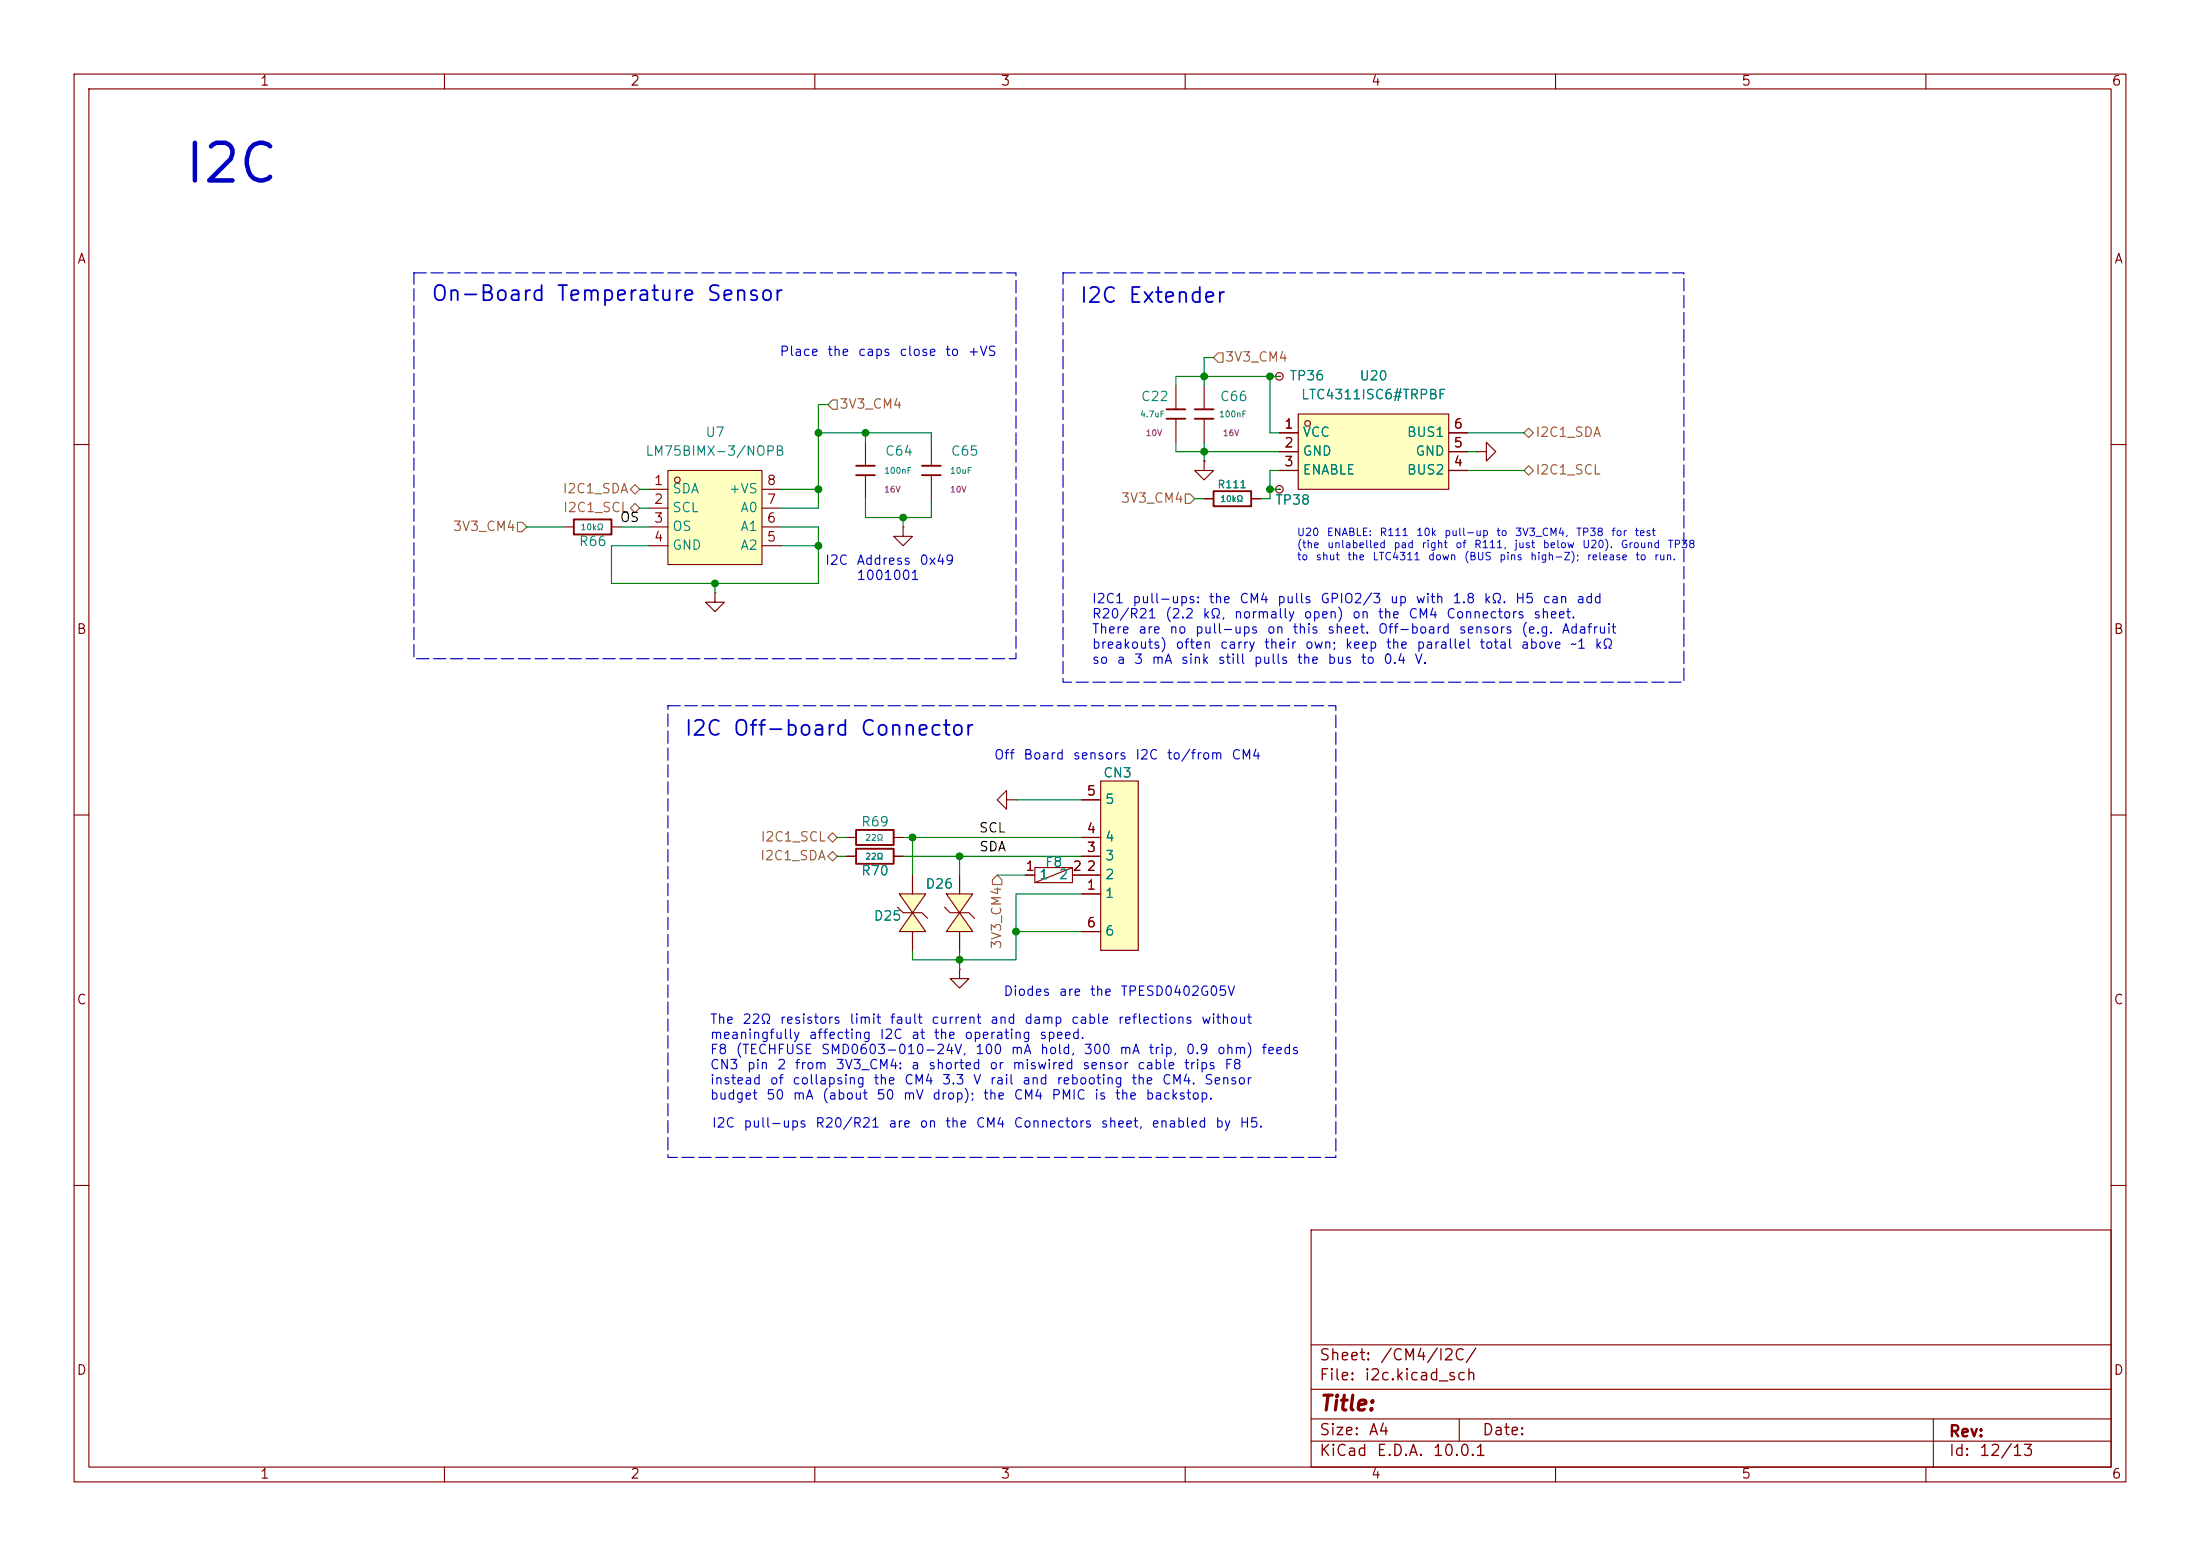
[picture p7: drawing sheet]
<svg xmlns="http://www.w3.org/2000/svg" width="297mm" height="210mm" viewBox="0 0 297 210" stroke-linecap="round" stroke-linejoin="round" font-family="sans-serif">
<g fill="none" stroke="#840000" stroke-width=".15">
<path d="M10 10h277v190h-277zM12 12h273v186h-273zM60 10v2M110 10v2M160 10v2M210 10v2M260 10v2M172.7 50.8h.1M10 60h2M285 60h2M10 110h2M285 110h2"/>
<path d="M10 160h2M177 166h108v32h-108zM285 160h2M60 198v2M110 198v2M160 198v2M177 194.5h108M177 191.5h108M177 187.5h108M177 181.5h108M197 191.5v3M210 198v2"/>
<path d="M260 198v2M261 191.5v6.5"/>
<circle cx="172.7" cy="50.8" r=".51"/>
</g>
<g fill="#ffffc2">
<path d="M127.8 120.7h3.5l-1.8 2.5z"/>
<path d="M129.5 123.2l1.8 2.5h-3.5z"/>
</g>
<path d="M162.6 67.3h1.2M168.9 67.3h1.3M129.5 118.1v2.6M127.5 122.4l.8 .8h2.5l.8 .8M127.8 120.7h3.5l-1.8 2.5zM129.5 123.2l1.8 2.5h-3.5zM129.5 125.7v2.6" fill="none" stroke="#840000" stroke-width=".15"/>
<path d="M163.8 66.3h5.1v2h-5.1z" fill="none" stroke="#840000" stroke-width=".25"/>
<g fill="#ffffc2">
<path d="M121.4 120.7h3.6l-1.8 2.5z"/>
<path d="M123.2 123.2l1.8 2.5h-3.6z"/>
</g>
<g fill="none" stroke="#840000" stroke-width=".15">
<path d="M116.8 59.7v3.2M125.7 59.7v3.2M76.2 71.1h1.3M82.5 71.1h1.3M116.8 64.1v3.2M121.9 71.1v1.3h1.3l-1.3 1.3-1.3-1.3h1.3M121.9 71.1h.1M125.7 64.1v3.2M96.5 80v1.3h1.3l-1.3 1.3-1.3-1.3h1.3M96.5 80h.1M114.3 115.6h1.3M114.3 113h1.3"/>
<path d="M120.6 115.6h1.3M120.6 113h1.3M123.2 118.1v2.6M135.9 108v-1.3l-1.3 1.3 1.3 1.2v-1.2h1.3M137.2 108h.1M121.2 122.4l.7 .8h2.6l.7 .8M121.4 120.7h3.6l-1.8 2.5zM123.2 123.2l1.8 2.5h-3.6zM123.2 125.7v2.6M129.5 130.8v1.3h1.3l-1.3 1.3-1.2-1.3h1.2M129.5 130.8h.1"/>
</g>
<path d="M77.5 70.1h5v2h-5zM115.6 62.9h2.5M115.6 64.1h2.5M124.5 62.9h2.5M124.5 64.1h2.5M115.6 114.6h5v2h-5zM115.6 112h5v2h-5z" fill="none" stroke="#840000" stroke-width=".25"/>
<path d="M90.2 63.5h12.7v12.7h-12.7z" fill="#ffffc2"/>
<g fill="none" stroke="#840000" stroke-width=".15">
<path d="M87.6 66h2.6M87.6 68.6h2.6M87.6 71.1h2.6M87.6 73.7h2.6M90.2 63.5h12.7v12.7h-12.7zM102.9 66h2.5M102.9 68.6h2.5M102.9 71.1h2.5M102.9 73.7h2.5M138.4 118.1h1.3M139.7 117.1h5.1v2h-5.1zM144.8 117.1l-5.1 2"/>
<path d="M144.8 118.1h1.2"/>
<circle cx="91.4" cy="64.8" r=".38"/>
</g>
<path d="M148.6 105.4h5.1v22.9h-5.1z" fill="#ffffc2"/>
<g fill="none" stroke="#840000" stroke-width=".15">
<path d="M158.7 52.1v3.1M158.7 56.5v3.2M162.6 52.1v3.1M162.6 56.5v3.2M162.6 62.2v1.3h1.2l-1.2 1.3-1.3-1.3h1.3M162.6 62.2h.1M172.7 66h.1M146 118.1h2.6M146 115.6h2.6M146 113h2.6M146 108h2.6M148.6 105.4h5.1v22.9h-5.1z"/>
<path d="M146 120.7h2.6M146 125.7h2.6"/>
<circle cx="172.7" cy="66" r=".51"/>
</g>
<path d="M157.5 55.2h2.5M157.5 56.5h2.5M161.3 55.2h2.5M161.3 56.5h2.5" fill="none" stroke="#840000" stroke-width=".25"/>
<path d="M175.3 55.9h20.3v10.1h-20.3z" fill="#ffffc2"/>
<g fill="none" stroke="#840000" stroke-width=".15">
<path d="M172.7 50.8h.1M172.7 58.4h2.6M175.3 55.9h20.3v10.1h-20.3zM195.6 58.4h2.5M162.6 62.2h.1M162.6 67.3h1.2M168.9 67.3h1.3M172.7 66h.1M172.7 61h2.6M172.7 63.5h2.6M195.6 61h2.5M195.6 63.5h2.5"/>
<path d="M199.4 61h1.3v-1.3l1.2 1.3-1.2 1.2v-1.2M199.4 61h.1M114.3 115.6h1.3M120.6 115.6h1.3M123.2 118.1v2.6M129.5 118.1v2.6M138.4 118.1h1.3M144.8 118.1h3.8M146 115.6h2.6M146 113h2.6M146 108h2.6M123.2 125.7v2.6"/>
<path d="M129.5 125.7v2.6M146 120.7h2.6M146 125.7h2.6"/>
<circle cx="176.5" cy="57.2" r=".38"/>
</g>
<path d="M112.4 54h.6v1.2h-.6l-.6-.6zM164.5 47.6h.6v1.3h-.6l-.7-.6zM205.7 58.4l.7-.6 .6 .6-.6 .7zM69.8 70.5h.7l.6 .6-.6 .7h-.7zM85.1 66l.6-.6 .7 .6-.7 .7zM85.1 68.6l.6-.7 .7 .7-.7 .6zM160 66.7h.7l.6 .6-.6 .6h-.7zM206.4 62.9l.6 .6-.6 .6-.7-.6zM111.8 115.6l.6-.7 .6 .7-.6 .6zM111.8 113l.6-.6 .6 .6-.6 .7zM134.6 118.1l.7 .6v.7h-1.3v-.7z" fill="none" stroke="#848400" stroke-width=".15"/>
<g fill="none" stroke="#008400" stroke-width=".15">
<path d="M110.5 58.4h15.2v1.3M111.8 54.6h-1.3v14h-5.1M116.8 58.4v1.3M158.7 59.7v1.3h14M162.6 59.7v2.5M163.8 48.3h-1.2v3.8M171.4 50.8v7.6h1.3M172.7 50.8h-14v1.3M198.1 58.4h7.6M71.1 71.1h5.1M83.8 71.1h3.8M86.4 66h1.2"/>
<path d="M86.4 68.6h1.2M96.5 78.7v1.3M105.4 71.1h5.1v7.6h-28v-5h5.1M105.4 73.7h5.1M105.4 66h5.1M116.8 67.3v2.6h8.9v-2.6M121.9 69.9v1.2M161.3 67.3h1.3M171.4 66h1.3M172.7 63.5h-1.3v3.8h-1.2M198.1 63.5h7.6M198.1 61h1.3"/>
<path d="M113 113h1.3M113 115.6h1.3M121.9 113h24.1M121.9 115.6h24.1M123.2 113v5.1M129.5 115.6v2.5M134.6 118.1h3.8M137.2 108h8.8M129.5 128.3v2.5M137.2 125.7h8.8M146 120.7h-8.8v8.8h-14v-1.2"/>
</g>
<path d="M55.9 36.8h81.3v52.1h-81.3zM143.5 36.8h83.8v55.3h-83.8zM90.2 95.3h90.1v60.9h-90.1z" fill="none" stroke="#0000c2" stroke-width=".15" stroke-dasharray="1.7 .6"/>
<g fill="#008400" stroke="#008400" stroke-width=".14">
<circle cx="171.4" cy="50.8" r=".46"/>
<circle cx="162.6" cy="50.8" r=".46"/>
<circle cx="162.6" cy="61" r=".46"/>
<circle cx="171.4" cy="66" r=".46"/>
<circle cx="96.5" cy="78.7" r=".46"/>
<circle cx="116.8" cy="58.4" r=".46"/>
<circle cx="110.5" cy="58.4" r=".46"/>
<circle cx="123.2" cy="113" r=".46"/>
<circle cx="110.5" cy="66" r=".46"/>
<circle cx="110.5" cy="73.7" r=".46"/>
<circle cx="137.2" cy="125.7" r=".46"/>
<circle cx="129.5" cy="115.6" r=".46"/>
<circle cx="121.9" cy="69.9" r=".46"/>
<circle cx="129.5" cy="129.5" r=".46"/>
</g>
<text font-size="5.1" fill="#0000c2" x="24.6" y="25.9">I2C</text>
<g font-size="2" fill="#0000c2">
<text x="58.1" y="41.1">On-Board Temperature Sensor</text>
<text x="145.6" y="41.4">I2C Extender</text>
<text x="92.3" y="99.8">I2C Off-board Connector</text>
</g>
<text font-size="2" fill="#840000" x="178" y="190.9">Title:</text>
<g font-size="1.5" fill="#840000">
<text x="178" y="184">Sheet:</text>
<text x="186.2" y="184">/CM4/I2C/</text>
<text x="178" y="186.7">File:</text>
<text x="184.1" y="186.7">i2c.kicad_sch</text>
<text x="178" y="196.9">KiCad</text>
<text x="178" y="194.1">Size:</text>
<text x="184.7" y="194.1">A4</text>
<text x="185.7" y="196.9">E.D.A.</text>
<text x="193.3" y="196.9">10.0.1</text>
<text x="200" y="194.1">Date:</text>
<text x="263" y="194.3">Rev:</text>
<text x="263" y="196.9">Id:</text>
<text x="267.1" y="196.9">12/13</text>
</g>
<g font-size="1.3" fill="#840000">
<text x="35" y="11.9">1</text>
<text x="85" y="11.9">2</text>
<text x="135" y="11.9">3</text>
<text x="185" y="11.9">4</text>
<text x="235" y="11.9">5</text>
<text x="285" y="11.9">6</text>
<text x="10.3" y="35.9">A</text>
<text x="285.3" y="35.9">A</text>
<text x="173.3" y="58.2">1</text>
<text x="196.1" y="58.2">6</text>
<text x="88.2" y="65.8">1</text>
<text x="103.4" y="65.8">8</text>
<text x="173.3" y="60.7">2</text>
<text x="173.3" y="63.2">3</text>
<text x="196.1" y="63.2">4</text>
<text x="196.1" y="60.7">5</text>
<text x="88.2" y="68.3">2</text>
<text x="88.2" y="70.9">3</text>
<text x="103.4" y="70.9">6</text>
<text x="103.4" y="68.3">7</text>
<text x="88.2" y="73.4">4</text>
<text x="103.4" y="73.4">5</text>
<text x="10.3" y="85.9">B</text>
<text x="285.3" y="85.9">B</text>
<text x="146.6" y="107.7">5</text>
<text x="146.6" y="112.8">4</text>
<text x="138.4" y="117.9">1</text>
<text x="144.7" y="117.9">2</text>
<text x="146.6" y="117.9">2</text>
<text x="146.6" y="115.3">3</text>
<text x="146.6" y="120.4">1</text>
<text x="146.6" y="125.5">6</text>
<text x="10.3" y="135.9">C</text>
<text x="285.3" y="135.9">C</text>
<text x="10.3" y="185.9">D</text>
<text x="285.3" y="185.9">D</text>
<text x="35" y="199.9">1</text>
<text x="85" y="199.9">2</text>
<text x="135" y="199.9">3</text>
<text x="185" y="199.9">4</text>
<text x="235" y="199.9">5</text>
<text x="285" y="199.9">6</text>
</g>
<g font-size="1.3" fill="#0000c2">
<text x="105.2" y="48.4">Place</text>
<text x="111.6" y="48.4">the</text>
<text x="115.7" y="48.4">caps</text>
<text x="121.3" y="48.4">close</text>
<text x="127.5" y="48.4">to</text>
<text x="130.5" y="48.4">+VS</text>
<text x="111.3" y="76.6">I2C</text>
<text x="115.5" y="76.6">Address</text>
<text x="124" y="76.6">0x49</text>
<text x="115.6" y="78.6">1001001</text>
<text x="147.3" y="81.7">I2C1</text>
<text x="147.3" y="83.8">R20/R21</text>
<text x="152.8" y="81.7">pull-ups:</text>
<text x="157.2" y="83.8">(2.2</text>
<text x="162.2" y="83.8">kΩ,</text>
<text x="163.1" y="81.7">the</text>
<text x="166.5" y="83.8">normally</text>
<text x="167.2" y="81.7">CM4</text>
<text x="172.3" y="81.7">pulls</text>
<text x="175.9" y="83.8">open)</text>
<text x="178.2" y="81.7">GPIO2/3</text>
<text x="182.4" y="83.8">on</text>
<text x="185.9" y="83.8">the</text>
<text x="187.5" y="81.7">up</text>
<text x="190" y="83.8">CM4</text>
<text x="191" y="81.7">with</text>
<text x="195.1" y="83.8">Connectors</text>
<text x="196" y="81.7">1.8</text>
<text x="200.2" y="81.7">kΩ.</text>
<text x="204.4" y="81.7">H5</text>
<text x="206.9" y="83.8">sheet.</text>
<text x="208.2" y="81.7">can</text>
<text x="212.7" y="81.7">add</text>
<text x="147.3" y="85.8">There</text>
<text x="147.3" y="87.9">breakouts)</text>
<text x="147.3" y="89.9">so</text>
<text x="150.7" y="89.9">a</text>
<text x="153" y="89.9">3</text>
<text x="153.6" y="85.8">are</text>
<text x="155.4" y="89.9">mA</text>
<text x="157.8" y="85.8">no</text>
<text x="158.6" y="87.9">often</text>
<text x="159.3" y="89.9">sink</text>
<text x="161.2" y="85.8">pull-ups</text>
<text x="164.3" y="89.9">still</text>
<text x="164.6" y="87.9">carry</text>
<text x="169.2" y="89.9">pulls</text>
<text x="170.5" y="87.9">their</text>
<text x="170.9" y="85.8">on</text>
<text x="174.4" y="85.8">this</text>
<text x="175" y="89.9">the</text>
<text x="176.1" y="87.9">own;</text>
<text x="179.1" y="85.8">sheet.</text>
<text x="179.1" y="89.9">bus</text>
<text x="181.5" y="87.9">keep</text>
<text x="183.6" y="89.9">to</text>
<text x="185.9" y="85.8">Off-board</text>
<text x="186.7" y="89.9">0.4</text>
<text x="187" y="87.9">the</text>
<text x="190.9" y="89.9">V.</text>
<text x="191.1" y="87.9">parallel</text>
<text x="196.8" y="85.8">sensors</text>
<text x="199.6" y="87.9">total</text>
<text x="205.2" y="87.9">above</text>
<text x="205.3" y="85.8">(e.g.</text>
<text x="210.7" y="85.8">Adafruit</text>
<text x="211.9" y="87.9">~1</text>
<text x="215.2" y="87.9">kΩ</text>
<text x="134.1" y="102.8">Off</text>
<text x="138.1" y="102.8">Board</text>
<text x="144.7" y="102.8">sensors</text>
<text x="153.2" y="102.8">I2C</text>
<text x="157.4" y="102.8">to/from</text>
<text x="166.2" y="102.8">CM4</text>
<text x="135.4" y="134.7">Diodes</text>
<text x="142.8" y="134.7">are</text>
<text x="147" y="134.7">the</text>
<text x="151.2" y="134.7">TPESD0402G05V</text>
<text x="95.8" y="138.5">The</text>
<text x="95.8" y="140.5">meaningfully</text>
<text x="95.8" y="142.6">F8</text>
<text x="99.2" y="142.6">(TECHFUSE</text>
<text x="100.1" y="138.5">22Ω</text>
<text x="105.2" y="138.5">resistors</text>
<text x="109.1" y="140.5">affecting</text>
<text x="110.7" y="142.6">SMD0603-010-24V,</text>
<text x="114.6" y="138.5">limit</text>
<text x="118.7" y="140.5">I2C</text>
<text x="120" y="138.5">fault</text>
<text x="122.9" y="140.5">at</text>
<text x="125.6" y="138.5">current</text>
<text x="126" y="140.5">the</text>
<text x="130.1" y="140.5">operating</text>
<text x="131.6" y="142.6">100</text>
<text x="133.6" y="138.5">and</text>
<text x="136.4" y="142.6">mA</text>
<text x="138.2" y="138.5">damp</text>
<text x="140.2" y="140.5">speed.</text>
<text x="140.3" y="142.6">hold,</text>
<text x="144.5" y="138.5">cable</text>
<text x="146.2" y="142.6">300</text>
<text x="150.8" y="138.5">reflections</text>
<text x="151" y="142.6">mA</text>
<text x="155" y="142.6">trip,</text>
<text x="160" y="142.6">0.9</text>
<text x="162.1" y="138.5">without</text>
<text x="164.2" y="142.6">ohm)</text>
<text x="170.2" y="142.6">feeds</text>
<text x="95.8" y="144.6">CN3</text>
<text x="95.8" y="146.7">instead</text>
<text x="95.8" y="148.7">budget</text>
<text x="100.7" y="144.6">pin</text>
<text x="103.3" y="148.7">50</text>
<text x="103.8" y="146.7">of</text>
<text x="104.8" y="144.6">2</text>
<text x="106.9" y="146.7">collapsing</text>
<text x="106.9" y="148.7">mA</text>
<text x="107.2" y="144.6">from</text>
<text x="110.9" y="148.7">(about</text>
<text x="112.7" y="144.6">3V3_CM4:</text>
<text x="117.8" y="146.7">the</text>
<text x="118.2" y="148.7">50</text>
<text x="121.8" y="148.7">mV</text>
<text x="122" y="146.7">CM4</text>
<text x="122.9" y="144.6">a</text>
<text x="125.2" y="144.6">shorted</text>
<text x="125.8" y="148.7">drop);</text>
<text x="127.1" y="146.7">3.3</text>
<text x="131.3" y="146.7">V</text>
<text x="132.6" y="148.7">the</text>
<text x="133.5" y="144.6">or</text>
<text x="133.5" y="146.7">rail</text>
<text x="136.6" y="144.6">miswired</text>
<text x="136.8" y="148.7">CM4</text>
<text x="137.9" y="146.7">and</text>
<text x="141.9" y="148.7">PMIC</text>
<text x="142.5" y="146.7">rebooting</text>
<text x="146" y="144.6">sensor</text>
<text x="147.6" y="148.7">is</text>
<text x="150.4" y="148.7">the</text>
<text x="152.6" y="146.7">the</text>
<text x="153.4" y="144.6">cable</text>
<text x="154.6" y="148.7">backstop.</text>
<text x="156.8" y="146.7">CM4.</text>
<text x="159.7" y="144.6">trips</text>
<text x="162.5" y="146.7">Sensor</text>
<text x="165.2" y="144.6">F8</text>
<text x="96" y="152.5">I2C</text>
<text x="100.3" y="152.5">pull-ups</text>
<text x="110" y="152.5">R20/R21</text>
<text x="119.8" y="152.5">are</text>
<text x="124" y="152.5">on</text>
<text x="127.5" y="152.5">the</text>
<text x="131.6" y="152.5">CM4</text>
<text x="136.7" y="152.5">Connectors</text>
<text x="148.5" y="152.5">sheet,</text>
<text x="155.4" y="152.5">enabled</text>
<text x="164" y="152.5">by</text>
<text x="167.2" y="152.5">H5.</text>
</g>
<g font-size="1.3" fill="#848400">
<text x="165.3" y="49.1">3V3_CM4</text>
<text x="113.2" y="55.5">3V3_CM4</text>
<text x="207.2" y="59.3">I2C1_SDA</text>
<text x="207.2" y="64.4">I2C1_SCL</text>
<text x="61.1" y="72">3V3_CM4</text>
<text x="75.9" y="66.9">I2C1_SDA</text>
<text x="75.9" y="69.4">I2C1_SCL</text>
<text x="151.2" y="68.2">3V3_CM4</text>
<text x="102.6" y="113.9">I2C1_SCL</text>
<text x="102.5" y="116.4">I2C1_SDA</text>
<text x="135.5" y="128.2" transform="rotate(-90 135.5 128.2)">3V3_CM4</text>
</g>
<g font-size="1.3" fill="#008484">
<text x="174" y="51.7">TP36</text>
<text x="183.4" y="51.7">U20</text>
<text x="95.1" y="59.3">U7</text>
<text x="153.9" y="54.5">C22</text>
<text x="164.6" y="54.5">C66</text>
<text x="175.6" y="54.2">LTC4311ISC6#TRPBF</text>
<text x="175.8" y="59.3">VCC</text>
<text x="189.8" y="59.3">BUS1</text>
<text x="87" y="61.8">LM75BIMX-3/NOPB</text>
<text x="119.4" y="61.8">C64</text>
<text x="128.3" y="61.8">C65</text>
<text x="175.8" y="61.8">GND</text>
<text x="175.8" y="64.4">ENABLE</text>
<text x="189.8" y="64.4">BUS2</text>
<text x="191" y="61.8">GND</text>
<text x="90.7" y="66.9">SDA</text>
<text x="90.7" y="69.4">SCL</text>
<text x="90.7" y="72">OS</text>
<text x="98.3" y="66.9">+VS</text>
<text x="99.9" y="72">A1</text>
<text x="99.9" y="69.4">A0</text>
<text x="172.1" y="68.4">TP38</text>
<text x="78.1" y="74">R66</text>
<text x="90.7" y="74.5">GND</text>
<text x="99.9" y="74.5">A2</text>
<text x="148.8" y="105.3">CN3</text>
<text x="116.2" y="111.9">R69</text>
<text x="149.1" y="113.9">4</text>
<text x="149.1" y="108.8">5</text>
<text x="116.2" y="118.5">R70</text>
<text x="140.2" y="119">1</text>
<text x="141" y="117.3">F8</text>
<text x="142.9" y="119">2</text>
<text x="149.1" y="119">2</text>
<text x="149.1" y="116.4">3</text>
<text x="117.9" y="124.6">D25</text>
<text x="124.9" y="120.2">D26</text>
<text x="149.1" y="121.5">1</text>
<text x="149.1" y="126.6">6</text>
</g>
<g font-size="1.3">
<text x="83.6" y="70.8">OS</text>
<text x="132.1" y="112.7">SCL</text>
<text x="132.1" y="115.2">SDA</text>
</g>
<text font-size="1" fill="#008484" x="164.3" y="66.1">R111</text>
<g font-size="1" fill="#0000c2">
<text x="175" y="72.6">U20</text>
<text x="175" y="74.2">(the</text>
<text x="175" y="75.9">to</text>
<text x="177.5" y="75.9">shut</text>
<text x="179" y="72.6">ENABLE:</text>
<text x="179.1" y="74.2">unlabelled</text>
<text x="181.8" y="75.9">the</text>
<text x="185.2" y="75.9">LTC4311</text>
<text x="186.2" y="72.6">R111</text>
<text x="188" y="74.2">pad</text>
<text x="191.1" y="72.6">10k</text>
<text x="191.8" y="74.2">right</text>
<text x="192.7" y="75.9">down</text>
<text x="194.9" y="72.6">pull-up</text>
<text x="196.4" y="74.2">of</text>
<text x="197.6" y="75.9">(BUS</text>
<text x="198.9" y="74.2">R111,</text>
<text x="201.9" y="72.6">to</text>
<text x="202.3" y="75.9">pins</text>
<text x="204.3" y="74.2">just</text>
<text x="204.4" y="72.6">3V3_CM4,</text>
<text x="206.5" y="75.9">high-Z);</text>
<text x="208.2" y="74.2">below</text>
<text x="212.7" y="72.6">TP38</text>
<text x="213.5" y="74.2">U20).</text>
<text x="214.1" y="75.9">release</text>
<text x="217.4" y="72.6">for</text>
<text x="218.7" y="74.2">Ground</text>
<text x="220.6" y="72.6">test</text>
<text x="220.7" y="75.9">to</text>
<text x="223.2" y="75.9">run.</text>
<text x="225.1" y="74.2">TP38</text>
</g>
<g font-size=".8" fill="#008484">
<text x="153.8" y="56.5">4.7uF</text>
<text x="164.5" y="56.5">100nF</text>
<text x="119.3" y="64.1">100nF</text>
<text x="128.2" y="64.1">10uF</text>
<text x="78.3" y="71.7">10kΩ</text>
<text x="164.7" y="67.9">10kΩ</text>
<text x="116.7" y="113.7">22Ω</text>
<text x="116.7" y="116.2">22Ω</text>
</g>
<g font-size=".8" fill="#840084">
<text x="154.6" y="59">10V</text>
<text x="165" y="59">16V</text>
<text x="119.3" y="66.7">16V</text>
<text x="128.2" y="66.7">10V</text>
</g>
</svg>
